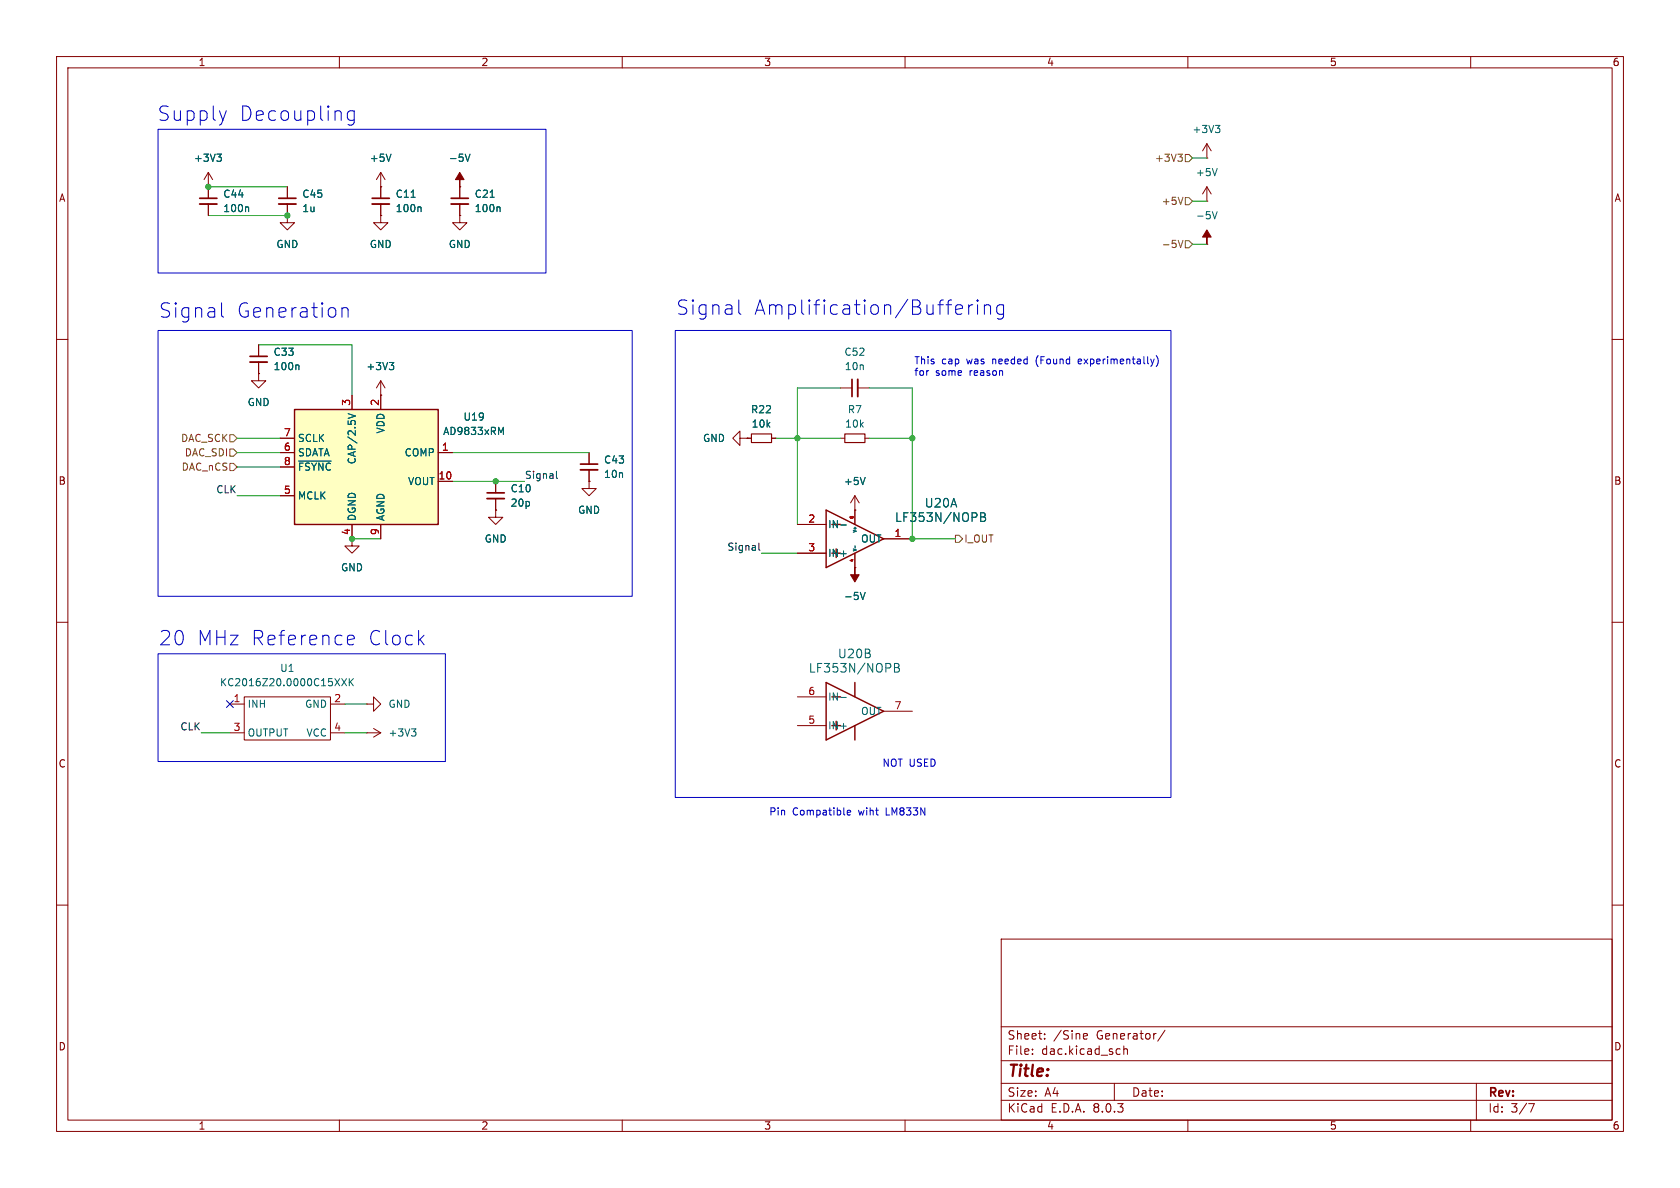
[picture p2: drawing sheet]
<svg xmlns="http://www.w3.org/2000/svg" width="297mm" height="210mm" viewBox="0 0 297 210" stroke-linecap="round" stroke-linejoin="round" font-family="sans-serif">
<g fill="none" stroke="#840000" stroke-width=".18">
<path d="M10 10h277v190h-277zM12 12h273v186h-273zM60 10v2M110 10v2M160 10v2M210 10v2M260 10v2M67.3 38.1v1.3h1.3l-1.3 1.2-1.3-1.2h1.3M67.3 38.1h.1M81.3 33h.1M10 60h2M285 60h2"/>
<path d="M148.6 77.5h.8M152.9 77.5h.8M62.2 95.3v1.2h1.3l-1.3 1.3-1.2-1.3h1.2M87.6 85.1v2M87.6 88.1v2.1M104.1 85.1v1.3h1.3l-1.3 1.2-1.2-1.2h1.2M104.1 85.1h.1M10 110h2M285 110h2M40.6 124.5h2.6M40.6 129.5h2.6M43.2 123.2h15.2v7.6h-15.2z"/>
<path d="M58.4 124.5h2.6M58.4 129.5h2.6M64.8 124.5h1.2v-1.3l1.3 1.3-1.3 1.2v-1.2M64.8 124.5h.1M10 160h2M285 160h2M177 166h108v32h-108zM60 198v2M110 198v2M160 198v2M177 194.5h108M177 191.5h108"/>
<path d="M177 187.5h108M177 181.5h108M182.5 186.3v.1M182.5 185.5v.1M184.7 183.6v.1M184.7 182.8v.1M191.6 183.6h.6M191.6 182.8l.4-.1 .2 .4-.7 .1M197 191.5v3M197.9 185.4l.1 .1M198 186.3l-.1 .1M198.7 184.9v1.5"/>
<path d="M198.7 185.5l.2-.1 .3 .1 .1 .9M206 182.1l-1.3 2M210 198v2M260 198v2M261 191.5v6.5M270.2 195.1h1l-.6 1.5"/>
</g>
<path d="M149.4 76.7h3.5v1.5h-3.5z" fill="none" stroke="#840000" stroke-width=".2"/>
<path d="M81.3 30.5l.7 1.3h-.7v1.2v-1.2h-.8z" fill="#840000" stroke="#840000" stroke-width=".18"/>
<path d="M82.2 27.2l.5 1.3 .4-1.3M59.2 120l.9 1.2M60.1 120l-.9 1.2M60.4 120l.9 1.2M61.3 120l-.9 1.2M61.7 120v1.2M62.5 120l-.8 .7M61.9 120.5l.6 .7" fill="none" stroke="#006464" stroke-width=".18"/>
<path d="M86.1 88.1h3.1" fill="none" stroke="#840000" stroke-width=".33"/>
<path d="M86.1 87.1h3.1" fill="none" stroke="#840000" stroke-width=".3"/>
<path d="M52.1 72.4h25.4v20.3h-25.4z" fill="#ffffc2"/>
<path d="M52.1 72.4h25.4v20.3h-25.4zM146 90.2l10.2 5.1-10.2 5zM146 120.7l10.2 5-10.2 5.1zM151.1 120.7v2.5M151.1 128.3v2.5" fill="none" stroke="#840000" stroke-width=".25"/>
<g fill="none" stroke="#840000" stroke-width=".18">
<path d="M36.8 33h.1M36.8 30.5v4.6M36.8 36.1v2M36.8 30.5l-.7 1.3M36.8 30.5l.8 1.3M50.8 38.1v1.3h1.3l-1.3 1.2-1.3-1.2h1.3M50.8 38.1h.1M50.8 33v2.1M50.8 36.1v2M67.3 33h.1M67.3 38.1h.1M67.3 30.5v4.6"/>
<path d="M67.3 36.1v2M67.3 30.5l-.8 1.3M67.3 30.5l.8 1.3M81.3 38.1v1.3h1.2l-1.2 1.2-1.3-1.2h1.3M81.3 38.1h.1M81.3 33h.1M81.3 33v2.1M81.3 36.1v2M213.4 27.9h.1M213.4 35.6h.1M213.4 25.4l-.8 1.3M213.4 25.4v2.5"/>
<path d="M213.4 33v2.6M213.4 25.4l.7 1.3M213.4 33l-.8 1.3M213.4 33l.7 1.3M213.4 43.2h.1M45.7 66v1.3h1.3l-1.3 1.3-1.3-1.3h1.3M45.7 66h.1M45.7 61v2M45.7 64v2M49.5 77.5h2.6M62.2 69.9v2.5M67.3 69.9h.1"/>
<path d="M67.3 67.3v5.1M67.3 67.3l-.8 1.3M67.3 67.3l.8 1.3M130.8 77.5v-1.3l-1.3 1.3 1.3 1.2v-1.2h1.3M132.1 77.5h.1M132.1 77.5h.7M136.4 77.5h.8M148.6 68.6h2M151.6 68.6h2.1M49.5 80h2.6M49.5 87.6h2.6M49.5 82.6h2.6"/>
<path d="M62.2 92.7v2.6M67.3 92.7v2.6M77.5 80h2.5M77.5 85.1h2.5M87.6 90.2v1.2h1.3l-1.3 1.3-1.2-1.3h1.2M87.6 90.2h.1M87.6 85.1v2M87.6 88.1v2.1M104.1 85.1h.1M104.1 80v2M104.1 83.1v2M141 92.7h5"/>
<path d="M141 97.8h5M151.1 90.2h.1M151.1 87.6l-.7 1.3M151.1 87.6v5.1M151.1 97.8v2.5M151.1 87.6l.8 1.3M156.2 95.3h5.1M151.1 100.3h.1M64.8 129.5h.1M64.8 129.5h2.5M66 128.8l1.3 .7M67.3 129.5l-1.3 .8"/>
<path d="M141 128.3h5M141 123.2h5M156.2 125.7h5.1"/>
</g>
<g fill="none" stroke="#006464" stroke-width=".18">
<path d="M38.3 27.2h.8l-.4 .5M38.9 27.7l.2 .3v.3l-.2 .2M43.8 36.6l.2 .2v.6M69.1 27.2l-.4 1.3M72.7 34.9h.7M74.3 36.6l.1 .2v.6M82.2 27.2l.5 1.3 .4-1.3M86.7 34.9h.7M88.2 36.6l.2 .2v.6M214.3 37.4l.5 1.3 .4-1.3M214.9 22.2h.8l-.5 .5M215.2 29.8l-.4 1.3"/>
<path d="M215.4 22.7l.3 .2v.3l-.3 .2M52.7 64.5l.1 .2v.7M61.5 73.1l1.3 .4-1.3 .5M68.8 64.1h.8l-.4 .5M69.4 64.6l.2 .2v.3l-.2 .2M88.6 76.4l.4-.9v1.3M52.8 81.5h5.7M148.6 92.8h1M150.8 97l.6 .2-.6 .2M150.8 93.7l.6 .2-.6 .2M151.2 93.2v.4M151.2 96.5v.4"/>
<path d="M152.9 84.4l-.4 1.3M173.4 90.6h.5l.2 .2 .1 .3-.3 .3a.41 .41 0 0 1 .4 .3 .41 .41 0 0 1-.3 .5h-.6zM173.4 91.4h.5M152.1 104.7l.4 1.3 .4-1.3M158.1 117.3h.5l.3 .1v.3l-.3 .3a.41 .41 0 0 1 .4 .4 .41 .41 0 0 1-.3 .4h-.6zM158.1 118h.5M72.7 128.8h.8l-.4 .5M73.3 129.3l.2 .3v.3l-.2 .2M148.6 123.3h1"/>
</g>
<path d="M35.3 36.1h3.1M49.3 36.1h3M65.8 36.1h3M79.8 36.1h3M44.2 64h3M151.6 67.1v3M102.6 83.1h3.1" fill="none" stroke="#840000" stroke-width=".33"/>
<path d="M35.3 35.1h3.1M49.3 35.1h3M65.8 35.1h3M79.8 35.1h3M44.2 63h3M150.6 67.1v3M102.6 82h3.1" fill="none" stroke="#840000" stroke-width=".3"/>
<path d="M132.8 76.7h3.6v1.5h-3.6z" fill="none" stroke="#840000" stroke-width=".2"/>
<g fill="#840000" stroke="#840000" stroke-width=".18">
<path d="M213.4 40.6l.7 1.3h-.7v1.3v-1.3h-.8z"/>
<path d="M151.1 100.3v1.3h.8l-.8 1.3-.7-1.3h.7z"/>
</g>
<path d="M208.2 27.2h.8l-.4 .5M208.8 27.7l.2 .3v.3l-.2 .2M209.1 34.9l-.4 1.2M209.5 34.9h.7l.6 .7-.6 .6h-.7zM209.5 27.3h.7l.6 .6-.6 .7h-.7zM208.3 42.5l.4 1.3 .4-1.3M209.5 42.5h.7l.6 .7-.6 .6h-.7zM40.6 79.4h.7l.6 .6-.6 .6h-.7zM40.6 76.8h.7l.6 .7-.6 .6h-.7zM40.6 81.9h.7l.6 .7-.6 .6h-.7zM168.9 94.6h.6l.7 .7-.7 .6h-.6z" fill="none" stroke="#725600" stroke-width=".18"/>
<path d="M98.4 83.3v1.1l.2 .2M134.2 96v1.1l.1 .2" fill="none" stroke="#0f0f0f" stroke-width=".18"/>
<g fill="none" stroke="#0000c2" stroke-width=".18">
<path d="M40 19.6l-.6 1.7M62.6 19.6v2a.69 .69 0 0 1-1.1 .4M62.6 19.7l-.7-.1-.5 .5v.7l.3 .4 .2 .1 .7-.1M27.9 22.9h68.6v25.4h-68.6zM27.9 58.4h83.9v47h-83.9zM39.2 53.5v2.2l.3 .4M60.5 54.4v1.7M60.5 54.6a.63 .63 0 0 1 1 .1v1.4M119.4 58.4h87.6v82.6h-87.6zM130.6 53v2.2l.4 .4M169.3 53.9l.7 .1 .2 .5-1.3 .2M170 55.4l-.7 .2"/>
<path d="M171.2 53.9v1.7M172 53.9a.65 .65 0 0 0-.8 .5M172.8 53v.3M172.8 53.9v1.7M172.8 53l-.1 .1 .1 .2M172.8 53l.1 .1-.1 .2M174 54.1a.63 .63 0 0 1 1.1 .1v1.4M174 53.9v1.7M177.4 54l-.7-.1-.5 .5v.7l.2 .3 .3 .2 .7-.2M177.4 53.9v2a.69 .69 0 0 1-1.1 .4M190.8 63.5l-.2 .2v.4l.2 .2M191.2 63.8l-.6 .1"/>
<path d="M204 63.5l-.3 .8M204.4 62.9a1.46 1.46 0 0 1 0 1.9M27.9 115.6h50.8v19h-50.8zM61.5 112.4l.8-.1 .2 .1 .1 .5-1.2 .2M61.5 113.9l.3 .1 .7-.1M74.2 113l.8 1M75 112.3l-1 1M149.8 143.7l.6-.2-.1-.2-.3-.1-.2 .2v.6h.5"/>
</g>
<g fill="none" stroke="#009600" stroke-width=".18">
<path d="M36.8 33h14M36.8 38.1h14M210.8 35.6h2.6M210.8 27.9h2.6M210.8 43.2h2.6M41.9 77.5h7.6M45.7 61h16.5v8.9M137.2 77.5h11.4M148.6 68.6h-7.6v24.1M153.7 68.6h7.6v26.7h7.6M153.7 77.5h7.6M41.9 87.6h7.6"/>
<path d="M41.9 80h7.6M41.9 82.6h7.6M62.2 95.3h5.1M80 85.1h12.7M80 80h24.1M134.6 97.8h6.4M35.6 129.5h5M61 124.5h3.8M61 129.5h3.8"/>
</g>
<path d="M40 123.9l1.2 1.2M41.2 123.9l-1.2 1.2" fill="none" stroke="#000084" stroke-width=".18"/>
<g fill="#009600" stroke="#009600" stroke-width=".18">
<circle cx="141" cy="77.5" r=".46"/>
<circle cx="161.3" cy="77.5" r=".46"/>
<circle cx="161.3" cy="95.3" r=".46"/>
<circle cx="36.8" cy="33" r=".46"/>
<circle cx="50.8" cy="38.1" r=".46"/>
<circle cx="62.2" cy="95.3" r=".46"/>
<circle cx="87.6" cy="85.1" r=".46"/>
</g>
<g font-size="3.5" fill="#0000c2">
<text x="27.7" y="21.6">Supply</text>
<text x="42.1" y="21.6">Decoupling</text>
<text x="27.9" y="56.4">Signal</text>
<text x="41.7" y="56.4">Generation</text>
<text x="119.4" y="55.9">Signal</text>
<text x="133.1" y="55.9">Amplification/Buffering</text>
<text x="27.9" y="114.3">20</text>
<text x="34.7" y="114.3">MHz Reference</text>
<text x="64.8" y="114.3">Clock</text>
</g>
<text font-size="2.8" fill="#840000" x="178" y="190.9">Title:</text>
<g font-size="2.1" fill="#006464">
<text x="163.4" y="89.9">U20A</text>
<text x="158.1" y="92.5">LF353N/NOPB</text>
<text x="142.9" y="119.1">LF353N/NOPB</text>
<text x="148" y="116.6">U20B</text>
</g>
<g font-size="2.1" fill="#840000">
<text x="178" y="184">Sheet:</text>
<text x="186.2" y="184">/Sine</text>
<text x="193.9" y="184">Generator/</text>
<text x="178" y="186.7">File:</text>
<text x="184.1" y="186.7">dac.kicad_sch</text>
<text x="178" y="196.9">KiCad</text>
<text x="178" y="194.1">Size:</text>
<text x="184.7" y="194.1">A4</text>
<text x="185.7" y="196.9">E.D.A.</text>
<text x="193.3" y="196.9">8.0.3</text>
<text x="200" y="194.1">Date:</text>
<text x="263" y="194.3">Rev:</text>
<text x="263" y="196.9">Id:</text>
<text x="267.1" y="196.9">3/7</text>
</g>
<g font-size="1.8" fill="#840000">
<text x="35" y="11.9">1</text>
<text x="85" y="11.9">2</text>
<text x="135" y="11.9">3</text>
<text x="185" y="11.9">4</text>
<text x="235" y="11.9">5</text>
<text x="285" y="11.9">6</text>
<text x="10.3" y="35.9">A</text>
<text x="285.3" y="35.9">A</text>
<text x="10.3" y="85.9">B</text>
<text x="285.3" y="85.9">B</text>
<text x="62" y="94.7" transform="rotate(-90 62 94.7)">4</text>
<text x="10.3" y="135.9">C</text>
<text x="285.3" y="135.9">C</text>
<text x="10.3" y="185.9">D</text>
<text x="285.3" y="185.9">D</text>
<text x="35" y="199.9">1</text>
<text x="85" y="199.9">2</text>
<text x="135" y="199.9">3</text>
<text x="185" y="199.9">4</text>
<text x="235" y="199.9">5</text>
<text x="285" y="199.9">6</text>
</g>
<g font-size="1.8" fill="#006464">
<text x="210.7" y="23.7">+3V3</text>
<text x="34.2" y="28.8">+3V3</text>
<text x="65.3" y="28.8">+5V</text>
<text x="79.2" y="28.8">-5V</text>
<text x="39.4" y="35.2">C44</text>
<text x="53.3" y="35.2">C45</text>
<text x="69.9" y="35.2">C11</text>
<text x="83.8" y="35.2">C21</text>
<text x="211.3" y="31.3">+5V</text>
<text x="39.4" y="37.7">100n</text>
<text x="53.3" y="37.7">1u</text>
<text x="69.9" y="37.7">100n</text>
<text x="83.8" y="37.7">100n</text>
<text x="211.3" y="39">-5V</text>
<text x="48.8" y="44">GND</text>
<text x="65.3" y="44">GND</text>
<text x="79.2" y="44">GND</text>
<text x="48.3" y="65.6">100n</text>
<text x="48.3" y="63.1">C33</text>
<text x="64.7" y="65.6">+3V3</text>
<text x="149.2" y="63.1">C52</text>
<text x="149.3" y="65.6">10n</text>
<text x="43.7" y="72">GND</text>
<text x="68.2" y="76.7" transform="rotate(-90 68.2 76.7)">VDD</text>
<text x="78.2" y="77.1">AD9833xRM</text>
<text x="81.8" y="74.6">U19</text>
<text x="132.7" y="73.3">R22</text>
<text x="132.8" y="75.8">10k</text>
<text x="149.3" y="75.8">10k</text>
<text x="149.8" y="73.3">R7</text>
<text x="52.6" y="80.9">SDATA</text>
<text x="52.6" y="78.3">SCLK</text>
<text x="52.6" y="83.4">~{FSYNC}</text>
<text x="63.1" y="82.2" transform="rotate(-90 63.1 82.2)">CAP/2.5V</text>
<text x="71.4" y="80.9">COMP</text>
<text x="106.7" y="82.1">C43</text>
<text x="124.2" y="78.3">GND</text>
<text x="52.6" y="88.5">MCLK</text>
<text x="72" y="86">VOUT</text>
<text x="90.2" y="87.2">C10</text>
<text x="90.2" y="89.8">20p</text>
<text x="106.7" y="84.7">10n</text>
<text x="149.1" y="86">+5V</text>
<text x="63.1" y="92.2" transform="rotate(-90 63.1 92.2)">DGND</text>
<text x="68.2" y="92.2" transform="rotate(-90 68.2 92.2)">AGND</text>
<text x="102.1" y="91">GND</text>
<text x="146.3" y="93.6">IN-</text>
<text x="60.2" y="101.2">GND</text>
<text x="85.6" y="96.1">GND</text>
<text x="146.3" y="98.7">IN+</text>
<text x="152.1" y="96.1">OUT</text>
<text x="149.1" y="106.3">-5V</text>
<text x="49.4" y="119">U1</text>
<text x="38.8" y="121.5">KC2016Z20.0000C15XXK</text>
<text x="43.7" y="125.3">INH</text>
<text x="53.8" y="125.3">GND</text>
<text x="68.6" y="125.3">GND</text>
<text x="146.3" y="124.1">IN-</text>
<text x="43.7" y="130.4">OUTPUT</text>
<text x="54.1" y="130.4">VCC</text>
<text x="68.6" y="130.4">+3V3</text>
<text x="146.3" y="129.1">IN+</text>
<text x="152.1" y="126.6">OUT</text>
</g>
<g font-size="1.8" fill="#725600">
<text x="204.1" y="28.8">+3V3</text>
<text x="205.3" y="36.4">+5V</text>
<text x="205.3" y="44">-5V</text>
<text x="31.9" y="78.3">DAC_SCK</text>
<text x="32" y="83.4">DAC_nCS</text>
<text x="32.6" y="80.9">DAC_SDI</text>
<text x="170.4" y="96.1">I_OUT</text>
</g>
<g font-size="1.8" fill="#0000c2">
<text x="161.5" y="64.7">This</text>
<text x="166.5" y="64.7">cap</text>
<text x="171" y="64.7">was</text>
<text x="175.7" y="64.7">needed</text>
<text x="183.6" y="64.7">(Found</text>
<text x="191.3" y="64.7">experimentally)</text>
<text x="161.5" y="66.8">for</text>
<text x="165.4" y="66.8">some</text>
<text x="171.5" y="66.8">reason</text>
<text x="155.9" y="135.7">NOT USED</text>
<text x="135.9" y="144.5">Pin</text>
<text x="140.1" y="144.5">Compatible</text>
<text x="151.9" y="144.5">wiht</text>
<text x="156.9" y="144.5">LM833N</text>
</g>
<g font-size="1.8" fill="#a90000">
<text x="62" y="71.8" transform="rotate(-90 62 71.8)">3</text>
<text x="67.1" y="71.8" transform="rotate(-90 67.1 71.8)">2</text>
<text x="50.1" y="77.2">7</text>
<text x="50.1" y="79.8">6</text>
<text x="50.1" y="82.3">8</text>
<text x="78" y="79.8">1</text>
<text x="50.1" y="87.4">5</text>
<text x="77.4" y="84.8">10</text>
<text x="67.1" y="94.7" transform="rotate(-90 67.1 94.7)">9</text>
<text x="142.8" y="92.5">2</text>
<text x="158" y="95">1</text>
<text x="142.8" y="97.5">3</text>
<text x="41.2" y="124.2">1</text>
<text x="59" y="124.2">2</text>
<text x="142.8" y="122.9">6</text>
<text x="158" y="125.5">7</text>
<text x="41.2" y="129.3">3</text>
<text x="59" y="129.3">4</text>
<text x="142.8" y="128">5</text>
</g>
<g font-size="1.8" fill="#0f0f0f">
<text x="38.1" y="87.3">CLK</text>
<text x="92.7" y="84.7">Signal</text>
<text x="128.5" y="97.4">Signal</text>
<text x="31.8" y="129.2">CLK</text>
</g>
<g font-size=".7" fill="#a90000">
<text x="150.9" y="91.9" transform="rotate(-90 150.9 91.9)">8</text>
<text x="150.9" y="99.5" transform="rotate(-90 150.9 99.5)">4</text>
</g>
<text font-size=".7" fill="#006464" x="151.6" y="94.4" transform="rotate(-90 151.6 94.4)">V+</text>
</svg>
